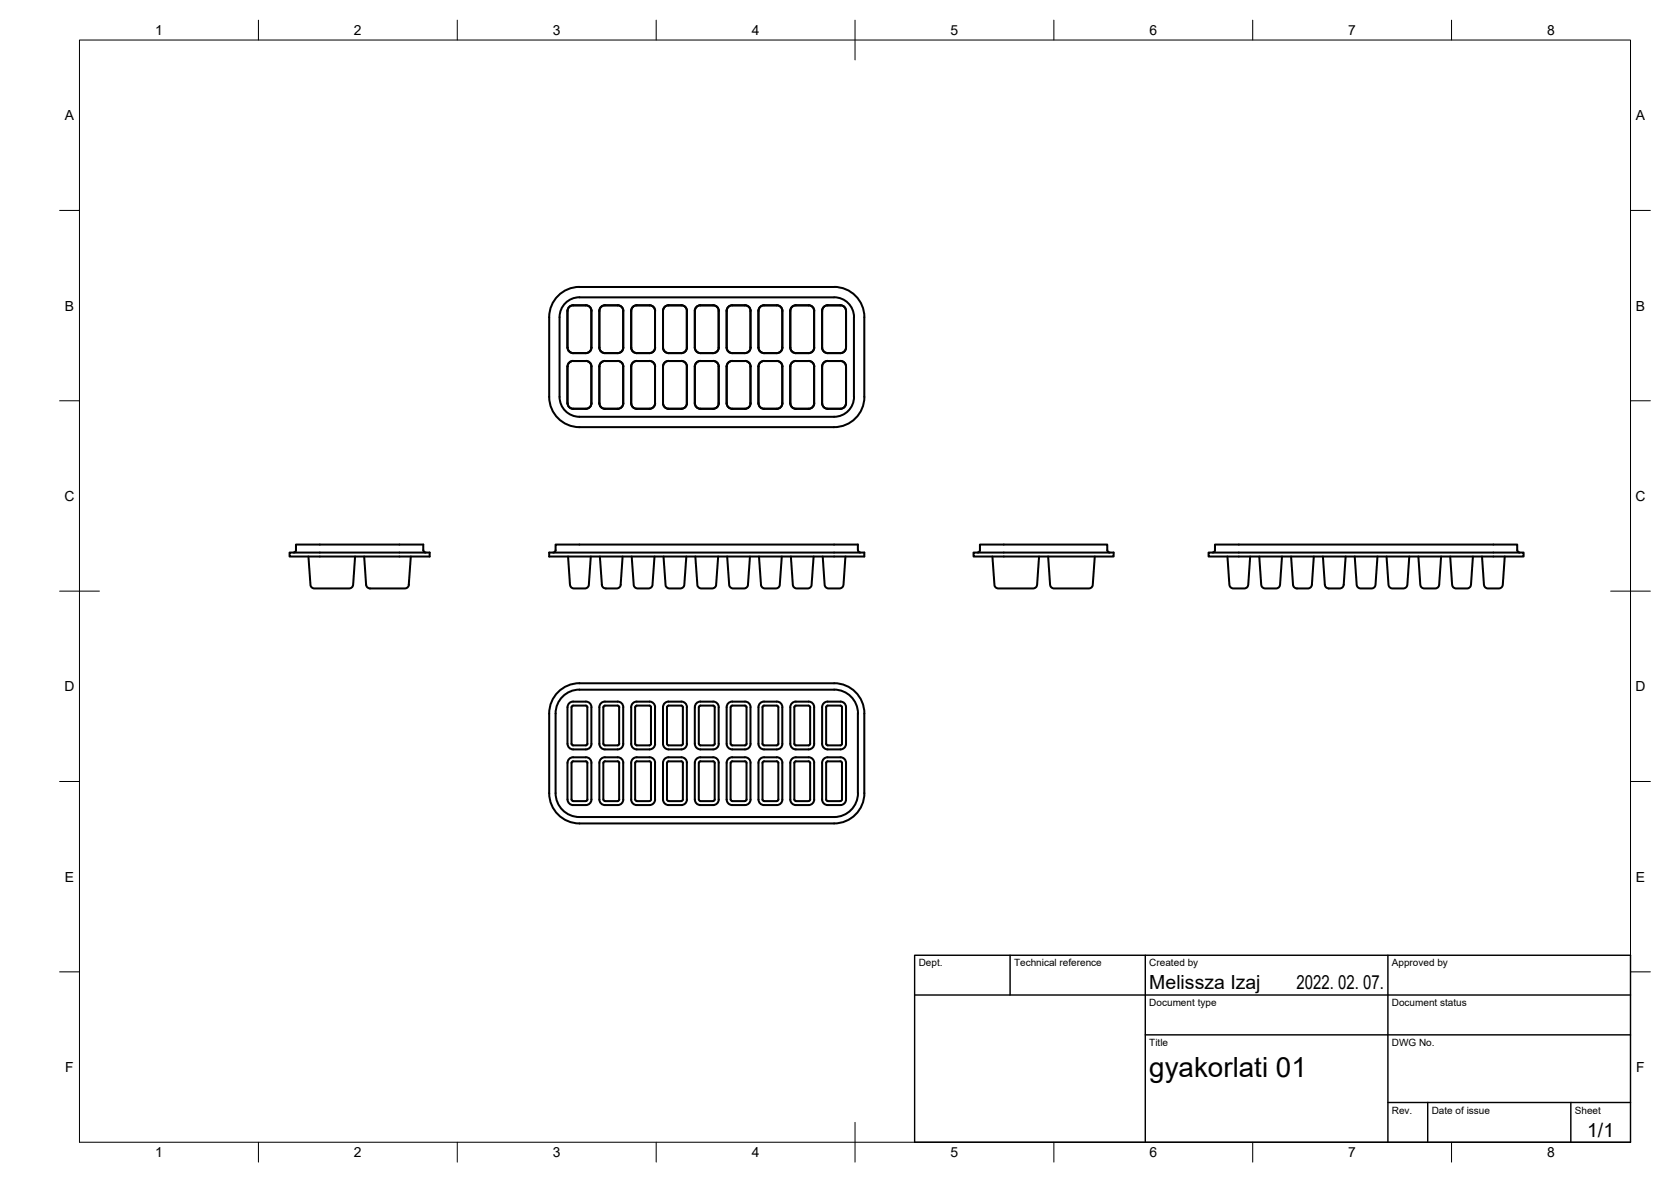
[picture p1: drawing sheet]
<svg xmlns="http://www.w3.org/2000/svg" width="420mm" height="297mm" viewBox="0 0 420 297" stroke-linecap="round" stroke-linejoin="round" font-family="sans-serif">
<!-- layer: Visible -->
<g fill="none" stroke="#000" stroke-width=".51">
<path d="M140.7 74a7.4 7.4 0 0 1 5-1.9h64a7.6 7.6 0 0 1 7.6 7.6v20a7.6 7.6 0 0 1-7.6 7.6h-64a7.6 7.6 0 0 1-7.6-7.6v-20a7.6 7.6 0 0 1 2.6-5.7zM144.1 76.7h3.2M144.1 76.7a1.44 1.44 0 0 0-1.4 1.4v9.2a1.41 1.41 0 0 0 1.4 1.4M145.7 74.7h64M145.7 74.7a5 5 0 0 0-5 5v20a5 5 0 0 0 5 5h64a5 5 0 0 0 5-5v-20a5 5 0 0 0-5-5M147.3 76.7a1.41 1.41 0 0 1 1.4 1.4M148.7 78.1v9.2M152.1 76.7h3.2M152.1 76.7a1.41 1.41 0 0 0-1.4 1.4v9.2a1.41 1.41 0 0 0 1.4 1.4h3.2a1.38 1.38 0 0 0 1.4-1.4v-9.2a1.41 1.41 0 0 0-1.4-1.4M160.1 76.7h3.2M160.1 76.7a1.41 1.41 0 0 0-1.4 1.4v9.2a1.41 1.41 0 0 0 1.4 1.4h3.2a1.38 1.38 0 0 0 1.4-1.4v-9.2a1.41 1.41 0 0 0-1.4-1.4M168.1 76.7h3.2"/>
<path d="M168.1 76.7a1.41 1.41 0 0 0-1.4 1.4v9.2a1.41 1.41 0 0 0 1.4 1.4h3.2a1.41 1.41 0 0 0 1.4-1.4M171.3 76.7a1.41 1.41 0 0 1 1.4 1.4M172.7 78.1v9.2M176.1 76.7h3.2M176.1 76.7a1.41 1.41 0 0 0-1.4 1.4v9.2a1.41 1.41 0 0 0 1.4 1.4h3.2M179.3 76.7a1.41 1.41 0 0 1 1.4 1.4v9.2a1.36 1.36 0 0 1-1.4 1.4M184.1 76.7h3.2M184.1 76.7a1.41 1.41 0 0 0-1.4 1.4v9.2a1.41 1.41 0 0 0 1.4 1.4h3.2a1.38 1.38 0 0 0 1.4-1.4v-9.2a1.41 1.41 0 0 0-1.4-1.4M192.1 76.7h3.2M192.1 76.7a1.41 1.41 0 0 0-1.4 1.4v9.2a1.41 1.41 0 0 0 1.4 1.4h3.2a1.41 1.41 0 0 0 1.4-1.4M195.3 76.7a1.41 1.41 0 0 1 1.4 1.4M196.7 78.1v9.2"/>
<path d="M200.1 76.7h3.2M200.1 76.7a1.41 1.41 0 0 0-1.4 1.4v9.2a1.41 1.41 0 0 0 1.4 1.4M203.3 76.7a1.41 1.41 0 0 1 1.4 1.4M204.7 78.1v9.2M208.1 76.7h3.2M208.1 76.7a1.41 1.41 0 0 0-1.4 1.4v9.2a1.41 1.41 0 0 0 1.4 1.4h3.2a1.41 1.41 0 0 0 1.4-1.4v-9.2a1.41 1.41 0 0 0-1.4-1.4M142.7 92.1v9.2a1.41 1.41 0 0 0 1.4 1.4M144.1 90.7h3.2a1.41 1.41 0 0 1 1.4 1.4M144.1 90.7a1.41 1.41 0 0 0-1.4 1.4M148.7 92.1v9.2M148.7 87.3a1.41 1.41 0 0 1-1.4 1.4h-3.2M150.7 92.1v9.2a1.41 1.41 0 0 0 1.4 1.4h3.2a1.41 1.41 0 0 0 1.4-1.4v-9.2"/>
<path d="M150.7 92.1a1.41 1.41 0 0 1 1.4-1.4h3.2a1.37 1.37 0 0 1 1.4 1.4M158.7 92.1v9.2a1.41 1.41 0 0 0 1.4 1.4h3.2a1.41 1.41 0 0 0 1.4-1.4v-9.2M158.7 92.1a1.41 1.41 0 0 1 1.4-1.4h3.2a1.37 1.37 0 0 1 1.4 1.4M166.7 92.1a1.41 1.41 0 0 1 1.4-1.4h3.2a1.37 1.37 0 0 1 1.4 1.4M166.7 92.1v9.2a1.41 1.41 0 0 0 1.4 1.4h3.2a1.41 1.41 0 0 0 1.4-1.4M172.7 92.1v9.2M174.7 92.1v9.2a1.41 1.41 0 0 0 1.4 1.4h3.2M179.3 90.7h-3.2a1.41 1.41 0 0 0-1.4 1.4M179.3 90.7a1.41 1.41 0 0 1 1.4 1.4M180.7 92.1v9.2a1.41 1.41 0 0 1-1.4 1.4M182.7 92.1a1.41 1.41 0 0 1 1.4-1.4h3.2a1.37 1.37 0 0 1 1.4 1.4M182.7 92.1v9.2a1.41 1.41 0 0 0 1.4 1.4h3.2a1.41 1.41 0 0 0 1.4-1.4v-9.2"/>
<path d="M190.7 92.1a1.41 1.41 0 0 1 1.4-1.4h3.2a1.37 1.37 0 0 1 1.4 1.4M190.7 92.1v9.2a1.41 1.41 0 0 0 1.4 1.4h3.2a1.41 1.41 0 0 0 1.4-1.4M196.7 92.1v9.2M198.7 92.1v9.2a1.41 1.41 0 0 0 1.4 1.4M200.1 90.7h3.2a1.41 1.41 0 0 1 1.4 1.4M200.1 90.7a1.41 1.41 0 0 0-1.4 1.4M204.7 92.1v9.2M204.7 87.3a1.41 1.41 0 0 1-1.4 1.4h-3.2M206.7 92.1v9.2a1.41 1.41 0 0 0 1.4 1.4h3.2a1.41 1.41 0 0 0 1.4-1.4v-9.2M206.7 92.1a1.38 1.38 0 0 1 1.4-1.4h3.2a1.41 1.41 0 0 1 1.4 1.4M148.7 101.3a1.41 1.41 0 0 1-1.4 1.4h-3.2M204.7 101.3a1.41 1.41 0 0 1-1.4 1.4h-3.2"/>
<path d="M72.8 138.9h35.2v1h-35.2zM74.4 138.3v-1.5h32v1.5M74.4 138.3l-.2 .4-.4 .2M77.6 139.9l.5 7a.98 .98 0 0 0 1 1h8.7a1.02 1.02 0 0 0 1-1l.5-7M91.6 139.9l.5 7a1.02 1.02 0 0 0 .9 1h8.8a.98 .98 0 0 0 1-1l.5-7M106.4 138.3l.2 .4 .5 .2M138.1 138.9h79.2v1h-79.2zM139.7 138.3l-.2 .4-.4 .2M139.7 138.3v-1.5h76v1.5M142.8 139.9l.5 7a1.02 1.02 0 0 0 1 1h2.8a1.02 1.02 0 0 0 1-1l.4-7M150.8 139.9l.5 7a.98 .98 0 0 0 1 1h2.8a1.02 1.02 0 0 0 1-1l.4-7M158.8 139.9l.5 7a.98 .98 0 0 0 1 1h2.8a1.02 1.02 0 0 0 1-1l.5-7"/>
<path d="M166.8 139.9l.5 7a1.02 1.02 0 0 0 1 1h2.8a1.02 1.02 0 0 0 1-1l.5-7M174.8 139.9l.5 7a1.02 1.02 0 0 0 1 1h2.8a1.02 1.02 0 0 0 1-1l.5-7M182.8 139.9l.5 7a1.02 1.02 0 0 0 1 1h2.8a1.02 1.02 0 0 0 1-1l.5-7M190.8 139.9l.5 7a1.02 1.02 0 0 0 1 1h2.8a.98 .98 0 0 0 1-1l.5-7M198.9 139.9l.4 7a1.02 1.02 0 0 0 1 1h2.8a.98 .98 0 0 0 1-1l.5-7M206.9 139.9l.4 7a1.02 1.02 0 0 0 1 1h2.8a1.02 1.02 0 0 0 1-1l.5-7M215.7 138.3l.2 .4 .4 .2M244.8 138.9h35.2v1h-35.2zM246.4 138.3v-1.5h32v1.5M246.4 138.3l-.2 .4-.4 .2M249.5 139.9l.5 7a.98 .98 0 0 0 1 1h8.8a1.02 1.02 0 0 0 1-1l.5-7M263.5 139.9l.5 7a1.02 1.02 0 0 0 1 1h8.8a.98 .98 0 0 0 1-1l.5-7"/>
<path d="M278.4 138.3l.2 .4 .4 .2M303.9 138.9h79.2v1h-79.2zM305.5 138.3l-.2 .4-.4 .2M305.5 138.3v-1.5h76v1.5M308.6 139.9l.5 7a1.02 1.02 0 0 0 1 1h2.8a1.02 1.02 0 0 0 1-1l.4-7M316.6 139.9l.5 7a1.02 1.02 0 0 0 1 1h2.8a1.02 1.02 0 0 0 1-1l.4-7M324.6 139.9l.5 7a1.02 1.02 0 0 0 1 1h2.8a1.02 1.02 0 0 0 1-1l.4-7M332.6 139.9l.5 7a1.02 1.02 0 0 0 1 1h2.8a1.02 1.02 0 0 0 1-1l.4-7M340.6 139.9l.5 7a1.02 1.02 0 0 0 1 1h2.8a1.02 1.02 0 0 0 1-1l.5-7M348.6 139.9l.5 7a1.02 1.02 0 0 0 1 1h2.8a1.02 1.02 0 0 0 1-1l.5-7M356.6 139.9l.5 7a1.02 1.02 0 0 0 1 1h2.8a1.02 1.02 0 0 0 1-1l.5-7M364.6 139.9l.5 7a1.02 1.02 0 0 0 1 1h2.8a1.02 1.02 0 0 0 1-1l.5-7"/>
<path d="M372.6 139.9l.5 7a1.02 1.02 0 0 0 1 1h2.8a1.02 1.02 0 0 0 1-1l.5-7M381.5 138.3l.2 .4 .4 .2M138.1 179.3v20a7.6 7.6 0 0 0 7.6 7.6h64a7.6 7.6 0 0 0 7.6-7.6v-20M139.7 179.3a6 6 0 0 1 6-6h64a6 6 0 0 1 6 6M139.7 179.3v20a6 6 0 0 0 6 6h64a6 6 0 0 0 6-6v-20M144.1 176.3h3.2a1.41 1.41 0 0 1 1.4 1.4M144.1 177.3h3.2l.4 .4M144.1 176.3a1.41 1.41 0 0 0-1.4 1.4v9.2a1.45 1.45 0 0 0 1.4 1.4M144.1 177.3l-.4 .4v9.2l.4 .4M145.7 171.7h64M145.7 171.7a7.6 7.6 0 0 0-7.6 7.6M147.7 177.7v9.2"/>
<path d="M148.7 177.7v9.2M151.3 176.6l.8-.3h3.2a1.38 1.38 0 0 1 1.4 1.4v9.2a1.41 1.41 0 0 1-1.4 1.4h-3.2a1.41 1.41 0 0 1-1.4-1.4v-9.2l.1-.4zM151.7 177.7v9.2M151.7 177.7l.4-.4h3.2l.4 .4-.1 9.4-.3 .2h-3.2l-.4-.4M159 176.9l.7-.5 .4-.1h3.2a1.38 1.38 0 0 1 1.4 1.4v9.2a1.41 1.41 0 0 1-1.4 1.4h-3.2a1.41 1.41 0 0 1-1.4-1.4v-9.2zM159.8 177.5l.3-.2h3.2l.3 .2 .1 9.4-.2 .4h-3.4l-.4-.4zM167.8 177.5l.3-.2h3.2l.4 .2v9.4l-.2 .4h-3.4l-.4-.4zM172.7 177.7v9.2M172.7 177.7a1.38 1.38 0 0 0-1.4-1.4h-3.2a1.41 1.41 0 0 0-1.4 1.4v9.2a1.41 1.41 0 0 0 1.4 1.4h3.2a1.41 1.41 0 0 0 1.4-1.4M179.3 176.3h-3.2a1.41 1.41 0 0 0-1.4 1.4v9.2a1.41 1.41 0 0 0 1.4 1.4h3.2M179.3 177.3h-3.2l-.3 .2-.1 9.4 .4 .4h3.2M179.3 176.3a1.41 1.41 0 0 1 1.4 1.4v9.2a1.36 1.36 0 0 1-1.4 1.4"/>
<path d="M179.3 177.3l.4 .4v9.2l-.4 .4M183 176.9l.7-.5 .4-.1h3.2a1.38 1.38 0 0 1 1.4 1.4v9.2a1.41 1.41 0 0 1-1.4 1.4h-3.2a1.41 1.41 0 0 1-1.4-1.4v-9.2zM183.7 177.7v9.2M183.7 177.7l.4-.4h3.2l.4 .2v9.4l-.4 .4h-3.2l-.4-.4M191.8 177.5l.3-.2h3.2l.4 .2v9.4l-.2 .4h-3.4l-.3-.2zM196.7 177.7v9.2M196.7 177.7a1.38 1.38 0 0 0-1.4-1.4h-3.2a1.41 1.41 0 0 0-1.4 1.4v9.2a1.41 1.41 0 0 0 1.4 1.4h3.2a1.41 1.41 0 0 0 1.4-1.4M200.1 176.3h3.2a1.41 1.41 0 0 1 1.4 1.4M200.1 177.3h3.2l.4 .4v9.4l-.4 .2h-3.2M200.1 176.3a1.41 1.41 0 0 0-1.4 1.4v9.2a1.41 1.41 0 0 0 1.4 1.4M200.1 177.3l-.4 .4v9.2l.4 .4M204.7 177.7v9.2"/>
<path d="M207 176.9l.7-.5 3.6-.1a1.41 1.41 0 0 1 1.4 1.4v9.2a1.41 1.41 0 0 1-1.4 1.4h-3.2a1.41 1.41 0 0 1-1.4-1.4v-9.2zM207.8 177.5l.3-.2h3.2l.4 .2v9.4l-.2 .4h-3.4l-.3-.2zM209.7 171.7a7.6 7.6 0 0 1 7.6 7.6M144.1 190.3h3.2M144.1 191.3h3.2M144.1 190.3a1.44 1.44 0 0 0-1.4 1.4v9.2a1.41 1.41 0 0 0 1.4 1.4M144.1 191.3l-.4 .4v9.2l.4 .4M147.3 190.3a1.41 1.41 0 0 1 1.4 1.4M147.3 191.3l.4 .4M147.7 191.7v9.2M147.7 186.9l-.4 .4h-3.2M148.7 191.7v9.2"/>
<path d="M148.7 186.9a1.41 1.41 0 0 1-1.4 1.4h-3.2M151.7 191.7v9.2M152.1 190.3h3.2M152.1 191.3h3.2M152.1 191.3l-.4 .4M155.3 191.3l.4 .4v9.2l-.4 .4M155.3 190.3a1.41 1.41 0 0 1 1.4 1.4v9.2a1.36 1.36 0 0 1-1.4 1.4h-3.2a1.41 1.41 0 0 1-1.4-1.4v-9.2a1.41 1.41 0 0 1 1.4-1.4M160.1 190.3h3.2M160.1 191.3h3.2M160.1 191.3l-.4 .4v9.2l.4 .4M163.3 191.3l.4 .4v9.2l-.4 .4M163.3 190.3a1.41 1.41 0 0 1 1.4 1.4v9.2a1.36 1.36 0 0 1-1.4 1.4h-3.2a1.41 1.41 0 0 1-1.4-1.4v-9.2a1.41 1.41 0 0 1 1.4-1.4"/>
<path d="M168.1 190.3h3.2M168.1 191.3h3.2M168.1 190.3a1.41 1.41 0 0 0-1.4 1.4v9.2a1.41 1.41 0 0 0 1.4 1.4h3.2a1.41 1.41 0 0 0 1.4-1.4M168.1 191.3l-.4 .4v9.2l.4 .4M171.3 190.3a1.41 1.41 0 0 1 1.4 1.4M171.3 191.3l.4 .4v9.2l-.4 .4M172.7 191.7v9.2M176.1 190.3h3.2M176.1 191.3h3.2M176.1 190.3a1.41 1.41 0 0 0-1.4 1.4v9.2a1.41 1.41 0 0 0 1.4 1.4h3.2M176.1 191.3l-.4 .4v9.2l.4 .4M179.3 190.3a1.41 1.41 0 0 1 1.4 1.4v9.2a1.36 1.36 0 0 1-1.4 1.4"/>
<path d="M179.3 191.3l.4 .4v9.2l-.4 .4M183.7 191.7v9.2M184.1 190.3h3.2M184.1 191.3h3.2M184.1 191.3l-.4 .4M187.3 190.3a1.41 1.41 0 0 1 1.4 1.4v9.2a1.36 1.36 0 0 1-1.4 1.4h-3.2a1.41 1.41 0 0 1-1.4-1.4v-9.2a1.41 1.41 0 0 1 1.4-1.4M187.3 191.3l.4 .4v9.2l-.4 .4M192.1 190.3h3.2M192.1 191.3h3.2M192.1 190.3a1.41 1.41 0 0 0-1.4 1.4v9.2a1.41 1.41 0 0 0 1.4 1.4h3.2a1.41 1.41 0 0 0 1.4-1.4M192.1 191.3l-.4 .4v9.2l.4 .4M195.3 190.3a1.41 1.41 0 0 1 1.4 1.4"/>
<path d="M195.3 191.3l.4 .4v9.2l-.4 .4M196.7 191.7v9.2M200.1 190.3h3.2M200.1 191.3h3.2M200.1 190.3a1.41 1.41 0 0 0-1.4 1.4v9.2a1.41 1.41 0 0 0 1.4 1.4M200.1 191.3l-.4 .4v9.2l.4 .4M203.3 191.3l.4 .4v9.2l-.4 .4M203.3 190.3a1.41 1.41 0 0 1 1.4 1.4M204.7 191.7v9.2M204.7 186.9a1.41 1.41 0 0 1-1.4 1.4h-3.2M208.1 190.3h3.2M208.1 191.3h3.2"/>
<path d="M208.1 191.3l-.4 .4v9.2l.4 .4M211.3 191.3l.4 .4v9.2l-.4 .4M211.3 190.3a1.41 1.41 0 0 1 1.4 1.4v9.2a1.41 1.41 0 0 1-1.4 1.4h-3.2a1.41 1.41 0 0 1-1.4-1.4v-9.2a1.41 1.41 0 0 1 1.4-1.4M144.1 201.3h3.2M147.7 200.9l-.4 .4M148.7 200.9a1.41 1.41 0 0 1-1.4 1.4h-3.2M151.7 200.9l.4 .4M152.1 201.3h3.2M160.1 201.3h3.2M168.1 201.3h3.2M176.1 201.3h3.2M183.7 200.9l.4 .4"/>
<path d="M184.1 201.3h3.2M192.1 201.3h3.2M200.1 201.3h3.2M204.7 200.9a1.41 1.41 0 0 1-1.4 1.4h-3.2M208.1 201.3h3.2"/>
</g>
<!-- layer: Border -->
<g fill="none" stroke="#000" stroke-width=".25">
<path d="M20 10.1h390v276.9h-390zM65 5.1v5M115 5.1v5M165 5.1v5M215 5.1v10M265 5.1v5M315 5.1v5M365 5.1v5M15 52.9h5M410 52.9h5M15 100.7h5M410 100.7h5"/>
<path d="M15 148.6h10M405 148.6h10M15 196.4h5M410 196.4h5M15 244.2h5M410 244.2h5M65 287v5M115 287v5M165 287v5M215 282.1v9.9M265 287v5M315 287v5"/>
<path d="M365 287v5"/>
</g>
<!-- layer: TitleBlock -->
<path d="M230 240.1h180v46.9h-180zM230 250h180M254 240.1v9.9M288 240.1v46.9M349 240.1v46.9M288 260.1h122M349 277.1h61M359 277.1v9.9M395 277.1v9.9" fill="none" stroke="#000" stroke-width=".36"/>
<text font-size="7" x="289" y="270.6">gyakorlati 01</text>
<g font-size="4.9">
<text x="289" y="248.5">Melissza Izaj</text>
<text x="326" y="248.5">2022. 02. 07.</text>
<text x="399.1" y="285.7">1/1</text>
</g>
<g font-size="3.5">
<text x="39" y="8.8">1</text>
<text x="89" y="8.8">2</text>
<text x="139" y="8.8">3</text>
<text x="189" y="8.8">4</text>
<text x="239" y="8.8">5</text>
<text x="289" y="8.8">6</text>
<text x="339" y="8.8">7</text>
<text x="389" y="8.8">8</text>
<text x="16.3" y="30.2">A</text>
<text x="411.3" y="30.2">A</text>
<text x="16.3" y="78">B</text>
<text x="411.3" y="78">B</text>
<text x="16.2" y="125.9">C</text>
<text x="411.2" y="125.9">C</text>
<text x="16.2" y="173.7">D</text>
<text x="411.2" y="173.7">D</text>
<text x="16.3" y="221.6">E</text>
<text x="411.3" y="221.6">E</text>
<text x="16.4" y="269.4">F</text>
<text x="411.4" y="269.4">F</text>
<text x="39" y="290.8">1</text>
<text x="89" y="290.8">2</text>
<text x="139" y="290.8">3</text>
<text x="189" y="290.8">4</text>
<text x="239" y="290.8">5</text>
<text x="289" y="290.8">6</text>
<text x="339" y="290.8">7</text>
<text x="389" y="290.8">8</text>
</g>
<g font-size="2.5">
<text x="231" y="242.9">Dept.</text>
<text x="255" y="242.9">Technical reference</text>
<text x="289" y="242.9">Created by</text>
<text x="350" y="242.9">Approved by</text>
<text x="289" y="252.8">Document type</text>
<text x="350" y="252.8">Document status</text>
<text x="289" y="262.9">Title</text>
<text x="350" y="262.9">DWG No.</text>
<text x="350" y="279.9">Rev.</text>
<text x="360" y="279.9">Date of issue</text>
<text x="396" y="279.9">Sheet</text>
</g>
</svg>
